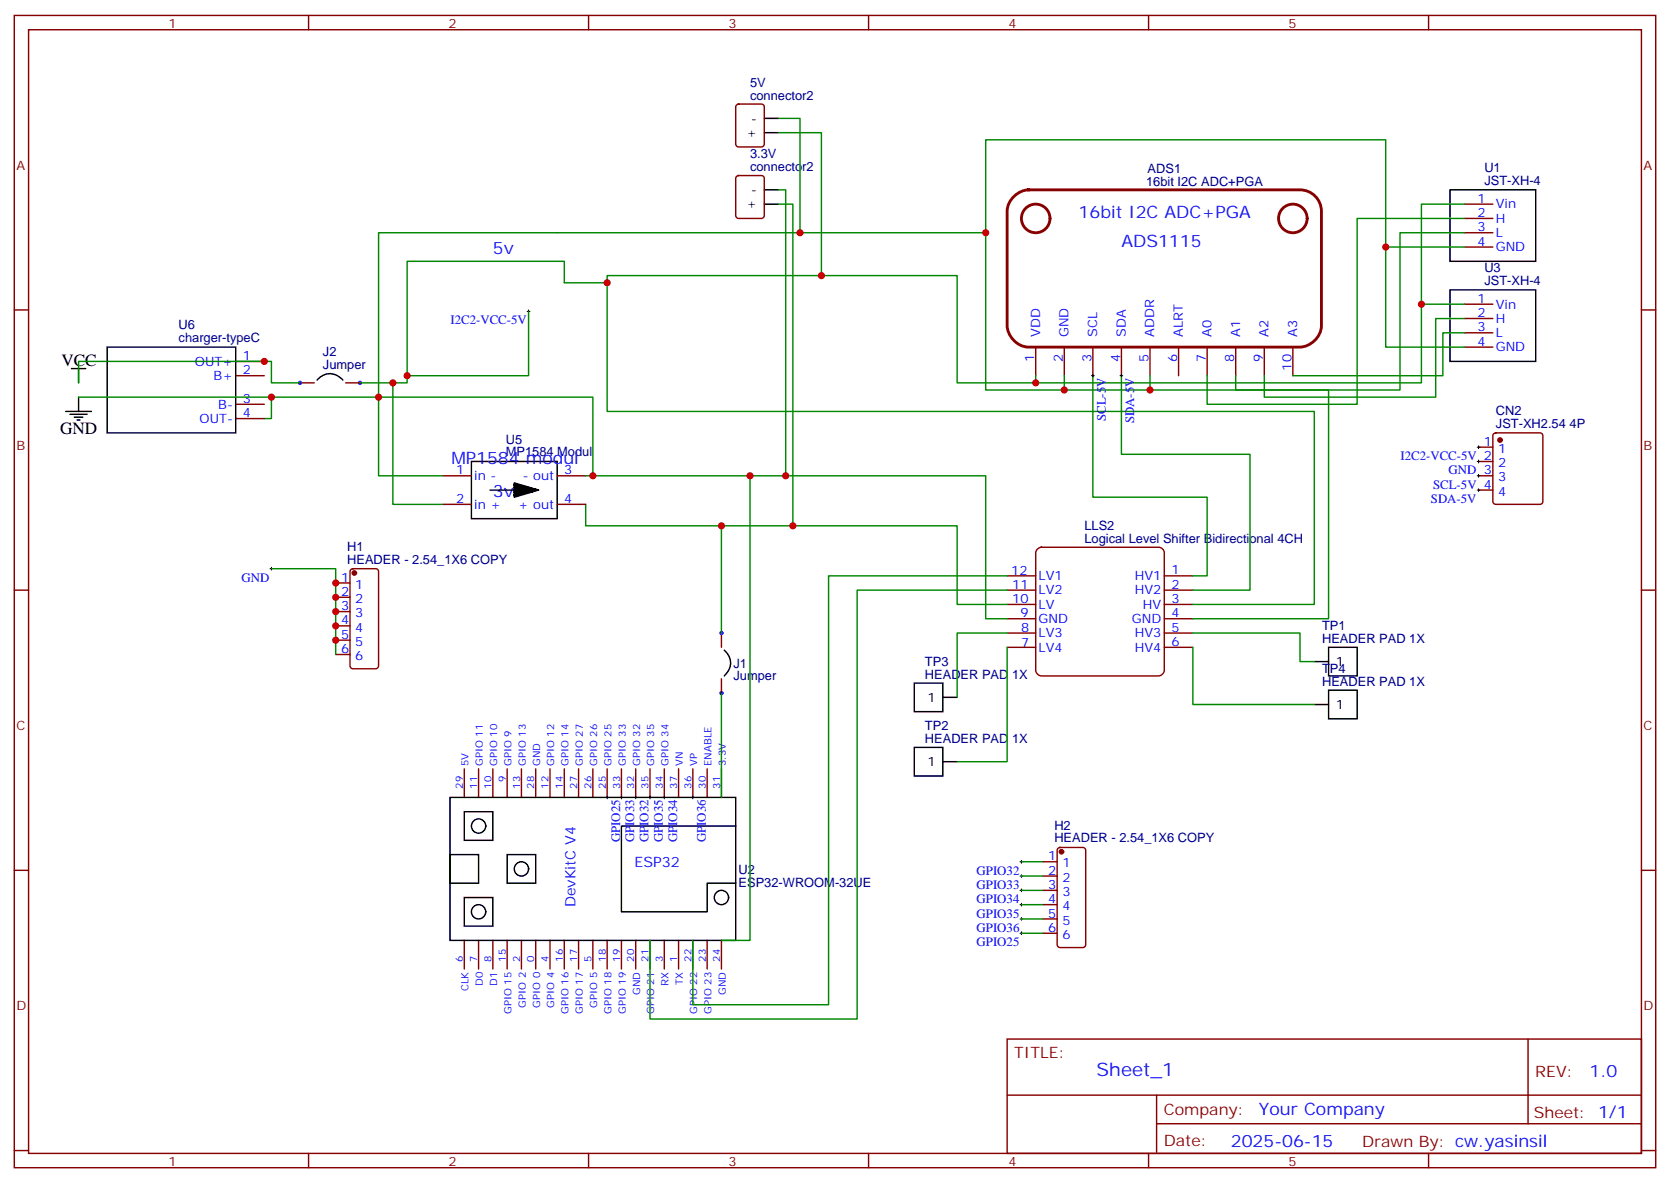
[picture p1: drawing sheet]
<svg xmlns="http://www.w3.org/2000/svg" width="412mm" height="292mm" viewBox="0 0 412 292" stroke-linecap="round" stroke-linejoin="round" font-family="sans-serif">
<g fill="none" stroke="#870000" stroke-width=".35">
<path d="M3.5 3.8h405.4v284.3h-405.4zM7.1 7.3h398.2v277.3h-398.2zM76.2 3.8v3.5M145.3 3.8v3.5M214.5 3.8v3.5M283.6 3.8v3.5M352.8 3.8v3.5M181.9 25.9l.5-.2h5.6a.71 .71 0 0 1 .7 .7v9.2a.76 .76 0 0 1-.7 .7h-5.6a.76 .76 0 0 1-.7-.7v-9.2zM181.9 43.5l.5-.2h5.6a.71 .71 0 0 1 .7 .7v9.2a.76 .76 0 0 1-.7 .7h-5.6a.76 .76 0 0 1-.7-.7v-9.2zM361.6 50.4h7.1M361.6 53.9h7.1M361.6 57.4h7.1"/>
<path d="M3.5 76.5h3.6M361.6 61h7.1M361.6 75.1h7.1M361.6 78.6h7.1M405.3 76.5h3.6M58.2 89.2h7.1M58.2 92.7h7.1M58.2 99.8h7.1M74.1 94.5h3.5M85.4 94.5h3.5M255.8 85.7v7M262.8 85.7v7"/>
<path d="M269.9 85.7v7M276.9 85.7v7M284 85.7v7M291 85.7v7M298.1 85.7v7M305.2 85.7v7M312.2 85.7v7M319.3 85.7v7M361.6 82.1h7.1M361.6 85.7h7.1M58.2 103.3h7.1M109.4 117.4h7"/>
<path d="M137.6 117.4h7M365.1 117.4h3.6M365.1 110.3h3.6M365.1 113.9h3.6M368.9 107l.5-.2h10.9a.71 .71 0 0 1 .7 .7v16.3a.76 .76 0 0 1-.7 .7h-10.9a.76 .76 0 0 1-.7-.7v-16.3zM109.4 124.5h7M137.6 124.5h7M365.1 120.9h3.6M3.5 145.6h3.6M82.9 143.9h3.5M82.9 147.4h3.5M82.9 150.9h3.5"/>
<path d="M82.9 154.4h3.5M82.9 158h3.5M86.7 140.5l.4-.2h5.7a.71 .71 0 0 1 .7 .7v23.3a.76 .76 0 0 1-.7 .7h-5.7a.76 .76 0 0 1-.7-.7v-23.3zM178.2 156.2v3.5M248.7 145.6h7.1M248.7 142.1h7.1M248.7 156.2h7.1M248.7 152.7h7.1M248.7 149.2h7.1M248.7 159.7h7.1M287.5 145.6h7.1M287.5 142.1h7.1"/>
<path d="M287.5 156.2h7.1M287.5 152.7h7.1M287.5 149.2h7.1M287.5 159.7h7.1M405.3 145.6h3.6M82.9 161.5h3.5M178.2 167.5v3.5M114.7 189.7v7.1M118.2 189.7v7.1M121.7 189.7v7.1M125.2 189.7v7.1M128.8 189.7v7.1"/>
<path d="M132.3 189.7v7.1M135.8 189.7v7.1M139.3 189.7v7.1M142.9 189.7v7.1M146.4 189.7v7.1M149.9 189.7v7.1M153.5 189.7v7.1M157 189.7v7.1M160.5 189.7v7.1M164 189.7v7.1M167.6 189.7v7.1M171.1 189.7v7.1"/>
<path d="M174.6 189.7v7.1M178.2 189.7v7.1M3.5 214.8h3.6M257.5 212.7h3.6M257.5 216.2h3.6M257.5 219.7h3.6M261.3 209.3l.5-.2h5.6a.71 .71 0 0 1 .7 .7v23.3a.76 .76 0 0 1-.7 .7h-5.6a.76 .76 0 0 1-.7-.7v-23.3zM405.3 214.8h3.6M114.7 232.1v7M118.2 232.1v7M121.7 232.1v7M125.2 232.1v7"/>
<path d="M128.8 232.1v7M132.3 232.1v7M135.8 232.1v7M139.3 232.1v7M142.9 232.1v7M146.4 232.1v7M149.9 232.1v7M153.5 232.1v7M157 232.1v7M160.5 232.1v7M164 232.1v7M167.6 232.1v7"/>
<path d="M171.1 232.1v7M174.6 232.1v7M178.2 232.1v7M257.5 223.2h3.6M257.5 226.8h3.6M257.5 230.3h3.6M248.7 256.4h156.6v28.2h-156.6zM377.3 256.4v20.9M248.7 270.2h156.5M285.6 277.3h119.6M285.6 270.2v14.2M3.5 283.9h3.6"/>
<path d="M76.2 284.6v3.5M145.3 284.6v3.5M214.5 284.6v3.5M283.6 284.6v3.5M352.8 284.6v3.5M405.3 283.9h3.6"/>
</g>
<g fill="none" stroke="#870000" stroke-width=".71">
<path d="M250.5 48.4a5.5 5.5 0 0 1 3.5-1.6h67a5.3 5.3 0 0 1 5.3 5.3v28.3a5.7 5.7 0 0 1-5.3 5.3h-67a5.7 5.7 0 0 1-5.3-5.3v-28.3a5.1 5.1 0 0 1 1.8-3.7z"/>
<circle cx="255.8" cy="53.9" r="3.5"/>
<circle cx="319.3" cy="53.9" r="3.5"/>
</g>
<path d="M256.1 135.6l1.1-.6h28.9a1.41 1.41 0 0 1 1.4 1.5v28.9a1.51 1.51 0 0 1-1.4 1.4h-28.9a1.51 1.51 0 0 1-1.4-1.4v-28.9z" fill="none" stroke="#800000" stroke-width=".35"/>
<g fill="none" stroke="#000" stroke-width=".35">
<path d="M188.7 29.2h3.6M188.7 32.7h3.6M188.7 46.8h3.6M188.7 50.4h3.6M358.1 46.8h21.1v17.7h-21.1zM358.1 71.5h21.1v17.7h-21.1zM17.6 90.9h3.6M19.4 90.9v3.6M19.4 98v3.5M26.5 85.7h31.7v21.1h-31.7zM78.3 93.8a4 4 0 0 1 6.4 0M16.2 101.5h6.4"/>
<path d="M17.3 102.2h4.2M18.3 102.9h2.2M19 103.6h.8M116.4 113.9h21.2v14.1h-21.2zM121 120.9h12l-6-1.7v3.5l6-1.8-6-1.4v.4l4.9 1-4.9-.7v.4l4.9 .3-4.9 .4v.3l4.6-.3-4.6 .7v.3l2.5-.7M328.1 159.7h7v7.1h-7zM178.9 160.4a4 4 0 0 1 0 6.4M225.8 168.6h7v7h-7zM232.8 172.1h3.6M324.6 163.3h3.5M324.6 173.8h3.5M328.1 170.3h7v7.1h-7z"/>
<path d="M111.1 196.8h70.6v35.3h-70.6zM225.8 184.4h7v7.1h-7zM232.8 188h3.6M111.1 210.9h7.1v7h-7.1zM114.7 200.3h7v7.1h-7zM125.2 210.9h7.1v7h-7.1zM181.7 203.8h-28.2v21.2h21.1v-7.1h7.1M114.7 221.5h7v7h-7z"/>
<circle cx="118.2" cy="203.8" r="1.76"/>
<circle cx="128.8" cy="214.4" r="1.76"/>
<circle cx="118.2" cy="225" r="1.76"/>
<circle cx="178.2" cy="221.5" r="1.76"/>
</g>
<g fill="none" stroke="#008700" stroke-width=".35">
<path d="M192.3 29.2h5.3v28.2M192.3 32.7h10.5v35.3M192.3 50.4h3.5v79.4M192.3 46.8h1.7v70.6h-8.8M243.4 57.4v-22.9h98.8v26.5h19.4M361.6 50.4h-10.6v24.7M361.6 53.9h-26.5v45.9h-37v-7.1M361.6 57.4h-15.9v38.8h-40.5v-3.5M130.5 76.8v15.9h-30M149.9 69.8h-10.6v-5.3h-38.8v30h-11.6M342.2 61v24.7h19.4M361.6 75.1h-10.6v19.4h-95.2"/>
<path d="M361.6 78.6h-7.1v19.4h-42.3v-5.3M19.4 94.5v-5.3h47.6v5.3h7.1M19.4 98h47.6M97 94.5v30h12.4M255.8 92.7v1.8h-19.4v-26.5h-86.5v33.5h174.7v47.7h-30M262.8 92.7v3.5h-19.4v-38.8h-149.9v40.6h-26.5v5.3h-1.7M269.9 92.7v30h28.2v19.4h-3.5M276.9 92.7v19.4h31.8v33.5h-14.1M284 92.7v3.5h-21.2M284 96.2h44.1v56.5h-33.5M361.6 82.1h-5.3v10.6h-37M109.4 117.4h-15.9v-19.4h52.9v19.4"/>
<path d="M144.6 117.4h40.6v114.7h-7M194 117.4h49.4v35.3h5.3M144.6 124.5v5.3h33.6v26.4M178.2 129.8h58.2v19.4h12.3M67 140.3h15.9v21.2M248.7 142.1h-44.1v105.8h-33.5v-15.8M248.7 145.6h-37v105.9h-51.2v-19.4M248.7 156.2h-12.3v15.9M248.7 159.7v28.3h-12.3M294.6 156.2h26.4v7.1h3.6M294.6 159.7v14.1h30M178.2 171v25.8"/>
<path d="M252.2 212.7h5.3M252.2 216.2h5.3M252.2 219.7h5.3M252.2 223.2h5.3M252.2 226.8h5.3M252.2 230.3h5.3"/>
</g>
<g fill="none" stroke="#00f" stroke-width=".35">
<circle cx="74.1" cy="94.5" r=".35"/>
<circle cx="88.9" cy="94.5" r=".35"/>
<circle cx="178.2" cy="156.2" r=".35"/>
<circle cx="178.2" cy="171" r=".35"/>
</g>
<g fill="none" stroke="#000" stroke-width=".25">
<path d="M130.2 76.8h.7M130.5 76.5v.7M269.5 92.7h.7M269.9 92.4v.7M276.6 92.7h.7M276.9 92.4v.7M364.8 110.3h.7M364.8 117.4h.7M364.8 113.9h.7M365.1 110v.7M365.1 113.5v.7M365.1 117.1v.7"/>
<path d="M67 140v.7M364.8 120.9h.7M365.1 120.6v.7M66.7 140.3h.7M149.6 196.8h.7M149.9 196.4v.7M153.1 196.8h.7M153.5 196.4v.7M156.6 196.8h.7M157 196.4v.7M160.2 196.8h.7M160.5 196.4v.7"/>
<path d="M163.7 196.8h.7M164 196.4v.7M170.7 196.8h.7M171.1 196.4v.7M251.9 212.7h.7M251.9 216.2h.7M251.9 219.7h.7M252.2 212.3v.7M252.2 215.8v.7M252.2 219.4v.7M251.9 223.2h.7M251.9 226.8h.7"/>
<path d="M251.9 230.3h.7M252.2 222.9v.7M252.2 226.4v.7M252.2 229.9v.7"/>
</g>
<g fill="#870000" stroke="#870000" stroke-width=".35">
<circle cx="87.5" cy="141.4" r=".53"/>
<circle cx="370.4" cy="108.6" r=".53"/>
<circle cx="262.1" cy="210.2" r=".53"/>
</g>
<g fill="#c00">
<circle cx="262.8" cy="96.2" r=".88"/>
<circle cx="284" cy="96.2" r=".88"/>
<circle cx="178.2" cy="129.8" r=".88"/>
<circle cx="255.8" cy="94.5" r=".88"/>
<circle cx="351" cy="75.1" r=".88"/>
<circle cx="243.4" cy="57.4" r=".88"/>
<circle cx="342.2" cy="61" r=".88"/>
<circle cx="197.6" cy="57.4" r=".88"/>
<circle cx="202.8" cy="68" r=".88"/>
<circle cx="195.8" cy="129.8" r=".88"/>
<circle cx="149.9" cy="69.8" r=".88"/>
<circle cx="93.5" cy="98" r=".88"/>
<circle cx="185.2" cy="117.4" r=".88"/>
<circle cx="194" cy="117.4" r=".88"/>
<circle cx="97" cy="94.5" r=".88"/>
<circle cx="146.4" cy="117.4" r=".88"/>
<circle cx="65.3" cy="89.2" r=".88"/>
<circle cx="67" cy="98" r=".88"/>
<circle cx="100.5" cy="92.7" r=".88"/>
<circle cx="82.9" cy="143.9" r=".88"/>
<circle cx="82.9" cy="147.4" r=".88"/>
<circle cx="82.9" cy="150.9" r=".88"/>
<circle cx="82.9" cy="154.4" r=".88"/>
<circle cx="82.9" cy="158" r=".88"/>
</g>
<text font-size="4.6" fill="#00f" x="270.8" y="265.4">Sheet_1</text>
<g font-size="4.2" fill="#00f">
<text x="266.3" y="53.9">16bit I2C ADC+PGA</text>
<text x="121.7" y="62.7">5v</text>
<text x="276.9" y="61">ADS1115</text>
<text x="111.5" y="114.5">MP1584 modul</text>
<text x="121.7" y="122.7">3v</text>
<text x="392.5" y="265.7">1.0</text>
<text x="310.9" y="275.2">Your Company</text>
<text x="304" y="283">2025-06-15</text>
</g>
<g font-size="4.2">
<text x="15.2" y="90.2">VCC</text>
<text x="14.8" y="107.2">GND</text>
</g>
<g font-size="3.9" fill="#800">
<text x="250.5" y="261">TITLE:</text>
<text x="379.1" y="265.7">REV:</text>
<text x="287.4" y="275.2">Company:</text>
<text x="378.7" y="275.8">Sheet: 1/1</text>
<text x="287.4" y="282.9">Date:</text>
<text x="336.4" y="282.9">Drawn By: cw.yasinsil</text>
</g>
<g font-size="3.5" fill="#00f">
<text x="156.7" y="214.1">ESP32</text>
<text x="142.1" y="223.9" transform="rotate(-90 142.1 223.9)">DevKitC V4</text>
</g>
<g font-size="3.2" fill="#800">
<text x="41.6" y="6.8">1</text>
<text x="110.8" y="6.8">2</text>
<text x="179.9" y="6.8">3</text>
<text x="249.1" y="6.8">4</text>
<text x="318.2" y="6.8">5</text>
<text x="4.1" y="41.9">A</text>
<text x="405.9" y="41.9">A</text>
<text x="4.1" y="111.1">B</text>
<text x="405.9" y="111.1">B</text>
<text x="4.1" y="180.2">C</text>
<text x="405.9" y="180.2">C</text>
<text x="4.1" y="249.3">D</text>
<text x="405.9" y="249.3">D</text>
<text x="41.6" y="287.6">1</text>
<text x="110.8" y="287.6">2</text>
<text x="179.9" y="287.6">3</text>
<text x="249.1" y="287.6">4</text>
<text x="318.2" y="287.6">5</text>
</g>
<g font-size="3.2" fill="#000080">
<text x="185.2" y="21.4">5V</text>
<text x="185.2" y="24.6">connector2</text>
<text x="185.2" y="39.1">3.3V</text>
<text x="185.2" y="42.3">connector2</text>
<text x="283" y="45.8">16bit I2C ADC+PGA</text>
<text x="283.4" y="42.6">ADS1</text>
<text x="366.6" y="45.6">JST-XH-4</text>
<text x="366.6" y="42.4">U1</text>
<text x="366.6" y="70.3">JST-XH-4</text>
<text x="366.6" y="67.1">U3</text>
<text x="44.1" y="81.2">U6</text>
<text x="44.1" y="84.4">charger-typeC</text>
<text x="79.8" y="88">J2</text>
<text x="79.8" y="91.1">Jumper</text>
<text x="369.4" y="105.6">JST-XH2.54 4P</text>
<text x="369.4" y="102.4">CN2</text>
<text x="124.9" y="112.6">MP1584 Modul</text>
<text x="124.9" y="109.5">U5</text>
<text x="267.8" y="130.8">LLS2</text>
<text x="85.7" y="135.9">H1</text>
<text x="267.8" y="134">Logical Level Shifter Bidirectional 4CH</text>
<text x="85.7" y="139.1">HEADER - 2.54_1X6 COPY</text>
<text x="326.5" y="155.5">TP1</text>
<text x="326.5" y="158.7">HEADER PAD 1X</text>
<text x="181.1" y="167.9">Jumper</text>
<text x="181.1" y="164.8">J1</text>
<text x="228.4" y="167.5">HEADER PAD 1X</text>
<text x="228.4" y="164.3">TP3</text>
<text x="326.5" y="166.1">TP4</text>
<text x="326.5" y="169.3">HEADER PAD 1X</text>
<text x="228.4" y="183.4">HEADER PAD 1X</text>
<text x="228.4" y="180.2">TP2</text>
<text x="260.4" y="207.9">HEADER - 2.54_1X6 COPY</text>
<text x="260.4" y="204.7">H2</text>
<text x="182.4" y="215.6">U2</text>
<text x="182.4" y="218.8">ESP32-WROOM-32UE</text>
</g>
<g font-size="3.2">
<text x="184.4" y="33.8">+</text>
<text x="185.5" y="30.3">-</text>
<text x="185.5" y="47.9">-</text>
<text x="184.4" y="51.4">+</text>
<text x="329.8" y="164.3">1</text>
<text x="229.1" y="173.1">1</text>
<text x="329.8" y="174.9">1</text>
<text x="229.1" y="189">1</text>
</g>
<g font-size="3.2" fill="#00f">
<text x="364.9" y="50">1</text>
<text x="364.9" y="53.6">2</text>
<text x="369.4" y="51.4">Vin</text>
<text x="364.9" y="57.1">3</text>
<text x="369.4" y="55">H</text>
<text x="369.4" y="58.5">L</text>
<text x="364.9" y="60.6">4</text>
<text x="369.4" y="62">GND</text>
<text x="364.9" y="74.7">1</text>
<text x="369.4" y="76.1">Vin</text>
<text x="111.2" y="80">I2C2-VCC-5V</text>
<text x="256.8" y="83.2" transform="rotate(-90 256.8 83.2)">VDD</text>
<text x="263.9" y="83.2" transform="rotate(-90 263.9 83.2)">GND</text>
<text x="270.9" y="83.2" transform="rotate(-90 270.9 83.2)">SCL</text>
<text x="278" y="83.2" transform="rotate(-90 278 83.2)">SDA</text>
<text x="285" y="83.2" transform="rotate(-90 285 83.2)">ADDR</text>
<text x="292.1" y="83.2" transform="rotate(-90 292.1 83.2)">ALRT</text>
<text x="299.2" y="83.2" transform="rotate(-90 299.2 83.2)">A0</text>
<text x="306.2" y="83.2" transform="rotate(-90 306.2 83.2)">A1</text>
<text x="313.3" y="83.2" transform="rotate(-90 313.3 83.2)">A2</text>
<text x="320.3" y="83.2" transform="rotate(-90 320.3 83.2)">A3</text>
<text x="364.9" y="78.2">2</text>
<text x="364.9" y="81.8">3</text>
<text x="369.4" y="79.7">H</text>
<text x="369.4" y="83.2">L</text>
<text x="60" y="88.8">1</text>
<text x="255.4" y="89.4" transform="rotate(-90 255.4 89.4)">1</text>
<text x="262.5" y="89.4" transform="rotate(-90 262.5 89.4)">2</text>
<text x="269.5" y="89.4" transform="rotate(-90 269.5 89.4)">3</text>
<text x="276.6" y="89.4" transform="rotate(-90 276.6 89.4)">4</text>
<text x="283.6" y="89.4" transform="rotate(-90 283.6 89.4)">5</text>
<text x="290.7" y="89.4" transform="rotate(-90 290.7 89.4)">6</text>
<text x="297.7" y="89.4" transform="rotate(-90 297.7 89.4)">7</text>
<text x="304.8" y="89.4" transform="rotate(-90 304.8 89.4)">8</text>
<text x="311.9" y="89.4" transform="rotate(-90 311.9 89.4)">9</text>
<text x="364.9" y="85.3">4</text>
<text x="369.4" y="86.7">GND</text>
<text x="48.1" y="90.2">OUT+</text>
<text x="52.7" y="93.8">B+</text>
<text x="60" y="92.4">2</text>
<text x="318.9" y="91.5" transform="rotate(-90 318.9 91.5)">10</text>
<text x="53.9" y="100.8">B-</text>
<text x="60" y="99.4">3</text>
<text x="49.3" y="104.4">OUT-</text>
<text x="60" y="102.9">4</text>
<text x="273" y="103.9" transform="rotate(-90 273 103.9)">SCL-5V</text>
<text x="280.1" y="104.5" transform="rotate(-90 280.1 104.5)">SDA-5V</text>
<text x="345.8" y="113.5">I2C2-VCC-5V 2</text>
<text x="366.5" y="110">1</text>
<text x="370" y="111.8">1</text>
<text x="112.6" y="117.1">1</text>
<text x="117.1" y="118.5">in -</text>
<text x="129.1" y="118.5">- out</text>
<text x="139.3" y="117.1">3</text>
<text x="357.7" y="117.1">GND 3</text>
<text x="370" y="115.3">2</text>
<text x="370" y="118.8">3</text>
<text x="112.6" y="124.1">2</text>
<text x="117.1" y="125.5">in +</text>
<text x="128" y="125.5">+ out</text>
<text x="139.3" y="124.1">4</text>
<text x="353.4" y="124.1">SDA-5V</text>
<text x="353.9" y="120.6">SCL-5V 4</text>
<text x="370" y="122.3">4</text>
<text x="59.6" y="143.5">GND</text>
<text x="84.2" y="143.5">1</text>
<text x="249.7" y="141.9">12</text>
<text x="256.5" y="143.2">LV1</text>
<text x="280.2" y="143.2">HV1</text>
<text x="289.3" y="141.7">1</text>
<text x="84.2" y="147">2</text>
<text x="87.7" y="145.3">1</text>
<text x="87.7" y="148.8">2</text>
<text x="250" y="148.8">10</text>
<text x="250" y="145.3">11</text>
<text x="256.5" y="146.7">LV2</text>
<text x="280.2" y="146.7">HV2</text>
<text x="289.3" y="145.3">2</text>
<text x="289.3" y="148.8">3</text>
<text x="84.2" y="150.6">3</text>
<text x="84.2" y="154.1">4</text>
<text x="87.7" y="152.3">3</text>
<text x="87.7" y="155.9">4</text>
<text x="252" y="152.3">9</text>
<text x="256.5" y="153.7">GND</text>
<text x="256.5" y="150.2">LV</text>
<text x="279.5" y="153.7">GND</text>
<text x="282.3" y="150.2">HV</text>
<text x="289.3" y="155.9">5</text>
<text x="289.3" y="152.3">4</text>
<text x="84.2" y="157.6">5</text>
<text x="84.2" y="161.1">6</text>
<text x="87.7" y="159.4">5</text>
<text x="252.1" y="159.6">7</text>
<text x="252.1" y="156">8</text>
<text x="256.5" y="160.8">LV4</text>
<text x="256.5" y="157.3">LV3</text>
<text x="280.2" y="157.3">HV3</text>
<text x="280.2" y="160.8">HV4</text>
<text x="289.3" y="159.4">6</text>
<text x="87.7" y="162.9">6</text>
<text x="153.1" y="207.8" transform="rotate(-90 153.1 207.8)">GPIO25</text>
<text x="156.6" y="207.8" transform="rotate(-90 156.6 207.8)">GPIO33</text>
<text x="160.2" y="207.8" transform="rotate(-90 160.2 207.8)">GPIO32</text>
<text x="163.7" y="207.8" transform="rotate(-90 163.7 207.8)">GPIO35</text>
<text x="167.2" y="207.8" transform="rotate(-90 167.2 207.8)">GPIO34</text>
<text x="174.3" y="207.8" transform="rotate(-90 174.3 207.8)">GPIO36</text>
<text x="241.2" y="215.8">GPIO32</text>
<text x="258.9" y="212.3">1</text>
<text x="258.9" y="215.8">2</text>
<text x="262.4" y="214.1">1</text>
<text x="241.2" y="219.4">GPIO33</text>
<text x="258.9" y="219.4">3</text>
<text x="262.4" y="217.6">2</text>
<text x="262.4" y="221.1">3</text>
<text x="241.2" y="222.9">GPIO34</text>
<text x="241.2" y="226.4">GPIO35</text>
<text x="258.9" y="222.9">4</text>
<text x="258.9" y="226.4">5</text>
<text x="262.4" y="224.6">4</text>
<text x="241.2" y="229.9">GPIO36</text>
<text x="241.2" y="233.5">GPIO25</text>
<text x="258.9" y="229.9">6</text>
<text x="262.4" y="228.2">5</text>
<text x="262.4" y="231.7">6</text>
</g>
<g font-size="2.5" fill="#00f">
<text x="115.7" y="189" transform="rotate(-90 115.7 189)">5V</text>
<text x="119.2" y="189" transform="rotate(-90 119.2 189)">GPIO 11</text>
<text x="122.8" y="189" transform="rotate(-90 122.8 189)">GPIO 10</text>
<text x="126.3" y="189" transform="rotate(-90 126.3 189)">GPIO 9</text>
<text x="129.8" y="189" transform="rotate(-90 129.8 189)">GPIO 13</text>
<text x="133.3" y="189" transform="rotate(-90 133.3 189)">GND</text>
<text x="136.9" y="189" transform="rotate(-90 136.9 189)">GPIO 12</text>
<text x="140.4" y="189" transform="rotate(-90 140.4 189)">GPIO 14</text>
<text x="143.9" y="189" transform="rotate(-90 143.9 189)">GPIO 27</text>
<text x="147.5" y="189" transform="rotate(-90 147.5 189)">GPIO 26</text>
<text x="151" y="189" transform="rotate(-90 151 189)">GPIO 25</text>
<text x="154.5" y="189" transform="rotate(-90 154.5 189)">GPIO 33</text>
<text x="158" y="189" transform="rotate(-90 158 189)">GPIO 32</text>
<text x="161.6" y="189" transform="rotate(-90 161.6 189)">GPIO 35</text>
<text x="165.1" y="189" transform="rotate(-90 165.1 189)">GPIO 34</text>
<text x="168.6" y="189" transform="rotate(-90 168.6 189)">VN</text>
<text x="172.2" y="189" transform="rotate(-90 172.2 189)">VP</text>
<text x="175.7" y="189" transform="rotate(-90 175.7 189)">ENABLE</text>
<text x="179.2" y="189" transform="rotate(-90 179.2 189)">3.3V</text>
<text x="114.3" y="194.6" transform="rotate(-90 114.3 194.6)">29</text>
<text x="117.8" y="194.6" transform="rotate(-90 117.8 194.6)">11</text>
<text x="121.4" y="194.6" transform="rotate(-90 121.4 194.6)">10</text>
<text x="124.9" y="193.1" transform="rotate(-90 124.9 193.1)">9</text>
<text x="128.4" y="194.6" transform="rotate(-90 128.4 194.6)">13</text>
<text x="131.9" y="194.6" transform="rotate(-90 131.9 194.6)">28</text>
<text x="135.5" y="194.6" transform="rotate(-90 135.5 194.6)">12</text>
<text x="139" y="194.6" transform="rotate(-90 139 194.6)">14</text>
<text x="142.5" y="194.6" transform="rotate(-90 142.5 194.6)">27</text>
<text x="146" y="194.6" transform="rotate(-90 146 194.6)">26</text>
<text x="149.6" y="194.6" transform="rotate(-90 149.6 194.6)">25</text>
<text x="153.1" y="194.6" transform="rotate(-90 153.1 194.6)">33</text>
<text x="156.6" y="194.6" transform="rotate(-90 156.6 194.6)">32</text>
<text x="160.2" y="194.6" transform="rotate(-90 160.2 194.6)">35</text>
<text x="163.7" y="194.6" transform="rotate(-90 163.7 194.6)">34</text>
<text x="167.2" y="194.6" transform="rotate(-90 167.2 194.6)">37</text>
<text x="170.7" y="194.6" transform="rotate(-90 170.7 194.6)">36</text>
<text x="174.3" y="194.6" transform="rotate(-90 174.3 194.6)">30</text>
<text x="177.8" y="194.6" transform="rotate(-90 177.8 194.6)">31</text>
<text x="114.3" y="237.3" transform="rotate(-90 114.3 237.3)">6</text>
<text x="117.8" y="237.3" transform="rotate(-90 117.8 237.3)">7</text>
<text x="121.4" y="237.3" transform="rotate(-90 121.4 237.3)">8</text>
<text x="124.9" y="237.3" transform="rotate(-90 124.9 237.3)">15</text>
<text x="128.4" y="237.3" transform="rotate(-90 128.4 237.3)">2</text>
<text x="131.9" y="237.3" transform="rotate(-90 131.9 237.3)">0</text>
<text x="135.5" y="237.3" transform="rotate(-90 135.5 237.3)">4</text>
<text x="139" y="237.3" transform="rotate(-90 139 237.3)">16</text>
<text x="142.5" y="237.3" transform="rotate(-90 142.5 237.3)">17</text>
<text x="146" y="237.3" transform="rotate(-90 146 237.3)">5</text>
<text x="149.6" y="237.3" transform="rotate(-90 149.6 237.3)">18</text>
<text x="153.1" y="237.3" transform="rotate(-90 153.1 237.3)">19</text>
<text x="156.6" y="237.3" transform="rotate(-90 156.6 237.3)">20</text>
<text x="160.2" y="237.3" transform="rotate(-90 160.2 237.3)">21</text>
<text x="163.7" y="237.3" transform="rotate(-90 163.7 237.3)">3</text>
<text x="167.2" y="237.3" transform="rotate(-90 167.2 237.3)">1</text>
<text x="170.7" y="237.3" transform="rotate(-90 170.7 237.3)">22</text>
<text x="174.3" y="237.3" transform="rotate(-90 174.3 237.3)">23</text>
<text x="177.8" y="237.3" transform="rotate(-90 177.8 237.3)">24</text>
<text x="115.7" y="244.6" transform="rotate(-90 115.7 244.6)">CLK</text>
<text x="119.2" y="243.3" transform="rotate(-90 119.2 243.3)">D0</text>
<text x="122.8" y="243.3" transform="rotate(-90 122.8 243.3)">D1</text>
<text x="158" y="245.5" transform="rotate(-90 158 245.5)">GND</text>
<text x="165.1" y="243.2" transform="rotate(-90 165.1 243.2)">RX</text>
<text x="168.6" y="243" transform="rotate(-90 168.6 243)">TX</text>
<text x="179.2" y="245.5" transform="rotate(-90 179.2 245.5)">GND</text>
<text x="126.3" y="250.2" transform="rotate(-90 126.3 250.2)">GPIO 15</text>
<text x="129.8" y="248.6" transform="rotate(-90 129.8 248.6)">GPIO 2</text>
<text x="133.3" y="248.6" transform="rotate(-90 133.3 248.6)">GPIO 0</text>
<text x="136.9" y="248.6" transform="rotate(-90 136.9 248.6)">GPIO 4</text>
<text x="140.4" y="250.2" transform="rotate(-90 140.4 250.2)">GPIO 16</text>
<text x="143.9" y="250.2" transform="rotate(-90 143.9 250.2)">GPIO 17</text>
<text x="147.5" y="248.6" transform="rotate(-90 147.5 248.6)">GPIO 5</text>
<text x="151" y="250.2" transform="rotate(-90 151 250.2)">GPIO 18</text>
<text x="154.5" y="250.2" transform="rotate(-90 154.5 250.2)">GPIO 19</text>
<text x="161.6" y="250.2" transform="rotate(-90 161.6 250.2)">GPIO 21</text>
<text x="172.2" y="250.2" transform="rotate(-90 172.2 250.2)">GPIO 22</text>
<text x="175.7" y="250.2" transform="rotate(-90 175.7 250.2)">GPIO 23</text>
</g>
</svg>
